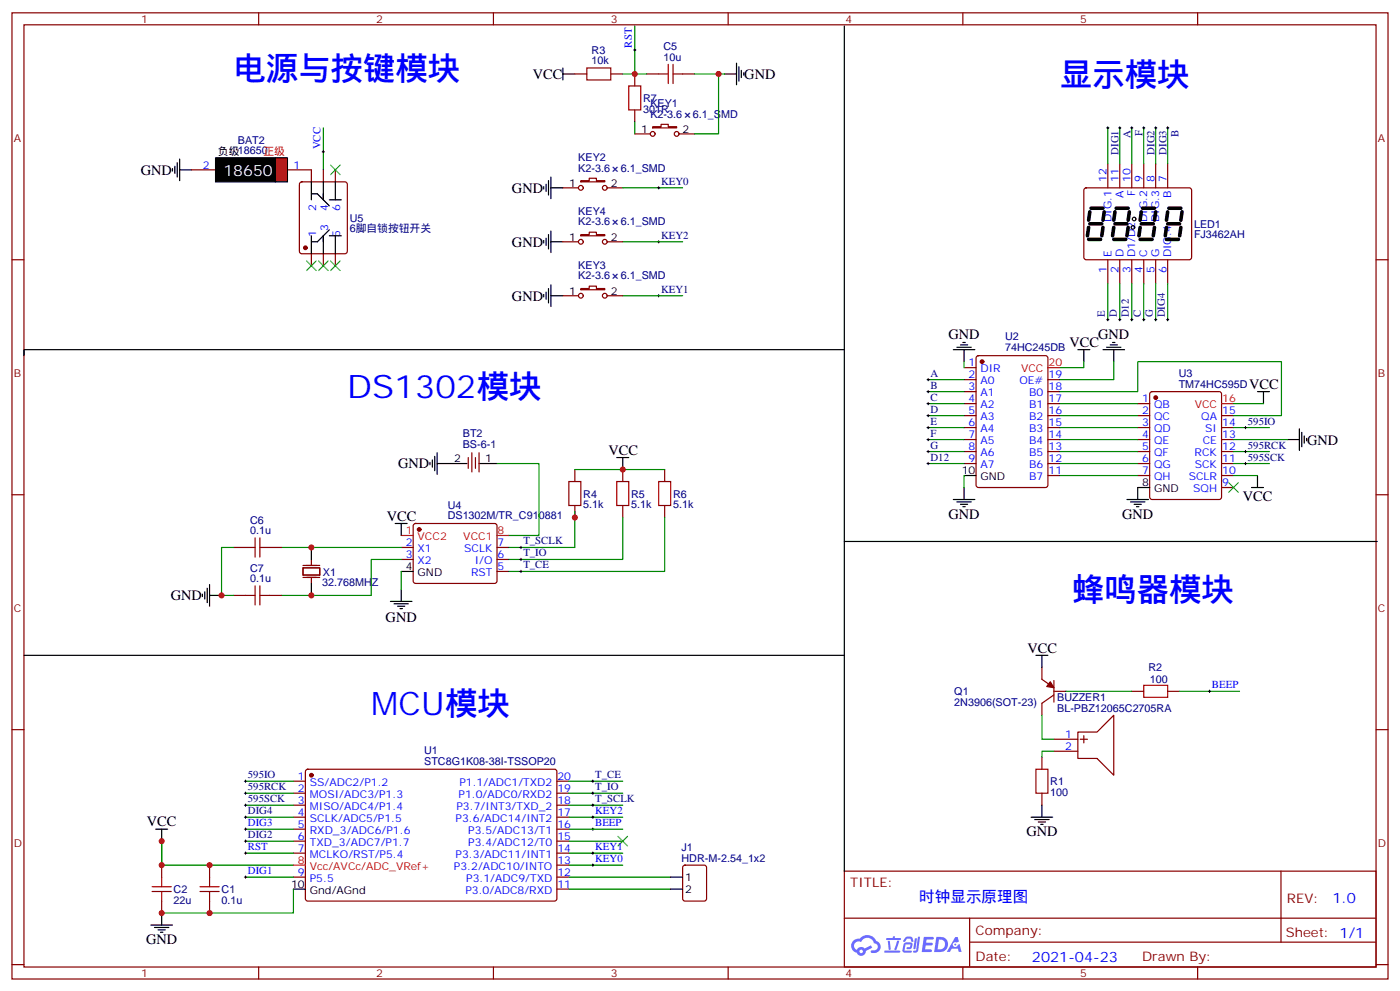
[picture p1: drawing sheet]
<svg xmlns="http://www.w3.org/2000/svg" width="412mm" height="292mm" viewBox="0 0 412 292" stroke-linecap="round" stroke-linejoin="round" font-family="sans-serif">
<g fill="none" stroke="#870000" stroke-width=".35">
<path d="M3.5 3.8h405.4v284.3h-405.4zM7.1 7.3h398.2v277.3h-398.2zM76.2 3.8v3.5M145.3 3.8v3.5M214.5 3.8v3.5M283.6 3.8v3.5M352.8 3.8v3.5M3.5 76.4h3.6M405.3 76.4h3.6M3.5 145.6h3.6M405.3 145.6h3.6M3.5 214.7h3.6"/>
<path d="M405.3 214.7h3.6M248.7 256.4h156.6v28.2h-156.6zM377.3 256.4v20.9M248.7 270.2h156.5M285.6 277.3h119.6M285.6 270.2v14.1M3.5 283.9h3.6M76.2 284.6v3.5M145.3 284.6v3.5M214.5 284.6v3.5M283.6 284.6v3.5M352.8 284.6v3.5"/>
<path d="M405.3 283.9h3.6"/>
</g>
<g fill="#5487ff">
<path d="M272.1 275.7h2.6l.3 .2-.1 .5-2 .1-.1 .9h1.6l.4 .4-.4 .4h-1.7l-.2 1.2 1.8 .1 .3 .3-.2 .3-2.9 .1z"/>
<path d="M281.4 275.8h.7l.4 1.3-.7 .3a.74 .74 0 0 0-1.1 .3 .74 .74 0 0 0 .5 1 .74 .74 0 0 0 .9-.6l.5-.3 .7 2.3h-.9l-.2-.9h-1.9l-.5 .9h-.9z"/>
<path d="M269.5 276.1h.6l-.4 3a.31 .31 0 0 1-.3 .2 .31 .31 0 0 1-.3-.3z"/>
<path d="M270.4 275.7h.6l-.5 3.9a.89 .89 0 0 1-.7 .7 .89 .89 0 0 1-.9-.3l1-.4z"/>
<path d="M266.8 275.8l.6-.2 1.2 .1 .5 1.3-.6 .2-.4-1-1 .2a.95 .95 0 0 1-1 .8l-.1-.2z"/>
<path d="M266.4 277.5l1.8-.2a1.04 1.04 0 0 1 .6 1.1 1.04 1.04 0 0 1-.8 .9h-.7a.29 .29 0 0 1-.3-.3 .29 .29 0 0 1 .3-.3h.7l.2-.8-1.4 .1-.4 1.7 1.9 .1a.29 .29 0 0 1 .3 .3 .29 .29 0 0 1-.3 .3l-2-.1-.4-.3 .2-2z"/>
<path d="M260.5 279.8h4.4a.3 .3 0 0 1 .3 .3 .3 .3 0 0 1-.3 .3h-4.3z"/>
<path d="M264.3 276.8h.6l-.5 1.7a1.02 1.02 0 0 1-.7 1.1l-.2-.2z"/>
<path d="M261.5 276.9h.6l.3 2.4-.3 .3-.3-.2z"/>
<path d="M261.1 276.1h1.9l.2-.6h.5l-.1 .6h1.5a.29 .29 0 0 1 .3 .3 .29 .29 0 0 1-.3 .2h-3.9z"/>
<path d="M275.8 275.7l-.6 4.5h1.4a2.27 2.27 0 0 0 2.7-2.3 2.27 2.27 0 0 0-2.7-2.2zM276.6 276.5a1.5 1.5 0 0 1 1.8 1.5 1.5 1.5 0 0 1-1.9 1.4h-.3z"/>
<path d="M251.4 276.9a2.09 2.09 0 0 0 1 3.5 1.37 1.37 0 0 0 1.5 .9 1.37 1.37 0 0 0 1.1-1.4l2-1-.5-.7-1.8 .9a1.4 1.4 0 0 0-2.3 .4 1.32 1.32 0 0 1-.6-1.8 1.32 1.32 0 0 1 1.9-.5 2.02 2.02 0 0 1 2-1.2 2.02 2.02 0 0 1 1.8 1.6 1.09 1.09 0 0 1 1.1 1.4 1.09 1.09 0 0 1-1.6 .7 .41 .41 0 0 0-.5 .3 .41 .41 0 0 0 .4 .5 1.89 1.89 0 0 0 2.4-1.2 1.89 1.89 0 0 0-1.2-2.4 2.98 2.98 0 0 0-5-.7l-1 .2zM253.2 280a.52 .52 0 0 1 1 0 .52 .52 0 0 1-1 0z"/>
<circle cx="281.4" cy="278" r=".28"/>
</g>
<g fill="none" stroke="#870000" stroke-width=".35">
<path d="M169.3 21.8h3.6M179.9 21.8h3.5M187 21.8v3.5M187 32.3v3.6M187 39.4h4.6M190.5 21.8h3.5M192.3 37.3h2.4v-.7h2.1v.7h2.5v.3h-7zM200 39.4h4.6M201.1 21.8h3.5M56.4 50h7.1M84.7 50h7v3.5M88.4 53.7l.5-.2h12.7l.7 .4v20.1l-.5 .6-12.9 .1-.7-.5v-20z"/>
<path d="M95.2 50v3.5M98.8 50v3.5M165.8 55.3h4.6M171.1 53.2h2.5v-.7h2.1v.7h2.5v.3h-7.1zM178.9 55.3h4.5M319.5 55.5l.5-.2h30.6l.4 .7-.1 20-.6 .4h-30.6l-.4-.7v-19.7zM326.3 48.2v7.1M329.8 48.2v7.1M333.4 48.2v7.1M336.9 48.2v7.1M340.4 48.2v7.1M344 48.2v7.1"/>
<path d="M91.7 74.7v3.5M95.2 74.7v3.5M98.8 74.7v3.5M165.8 71.2h4.6M171.1 69h2.5v-.7h2.1v.7h2.5v.4h-7.1zM178.9 71.2h4.5M326.3 76.4v7.1M329.8 76.4v7.1M333.4 76.4v7.1M336.9 76.4v7.1M340.4 76.4v7.1M344 76.4v7.1"/>
<path d="M165.8 87h4.6M171.1 84.9h2.5v-.7h2.1v.7h2.5v.4h-7.1zM178.9 87h4.5M284 108.2h3.5M284 111.7h3.5M284 115.3h3.5M284 118.8h3.5M287.7 104.9l.5-.2h19.8l.6 .4 .1 37.7-.5 .6-20 .1-.6-.5-.1-37.6zM308.7 111.7h3.5M308.7 115.3h3.5M308.7 118.8h3.5M335.1 118.8h3.6"/>
<path d="M338.9 115.5l.5-.2h19.7l.7 .4v30.6l-.4 .6-20 .1-.7-.5v-30.5zM137.9 134.7v3.1M139 133.2v5.7M140.1 134.7v3.1M141.1 133.2v5.7M169.3 138.2v3.5M183.4 138.2v3.5M195.8 138.2v3.5M284 122.3h3.5M284 125.8h3.5M284 129.4h3.5M284 132.9h3.5"/>
<path d="M284 136.4h3.5M308.7 122.3h3.5M308.7 125.8h3.5M308.7 129.4h3.5M308.7 132.9h3.5M308.7 136.4h3.5M308.7 139.9h3.5M335.1 122.3h3.6M335.1 125.8h3.6M335.1 129.4h3.6M335.1 132.9h3.6M335.1 136.4h3.6"/>
<path d="M335.1 139.9h3.6M359.8 122.3h3.6M359.8 125.8h3.6M359.8 129.4h3.6M359.8 132.9h3.6M359.8 136.4h3.6M359.8 139.9h3.6M121.9 154.3l.5-.2h23.3l.5 .2 .2 .5-.1 16.5-.6 .4-23.6-.1-.4-.6v-16.2zM169.3 148.8v3.5M183.4 148.8v3.5M195.8 148.8v3.5M359.8 143.5h3.6"/>
<path d="M68.8 161.1h3.5M68.8 175.2h3.5M79.4 161.1h3.5M79.4 175.2h3.5M89.3 167.1h4.9v2.1h-4.9zM89.3 166.4h4.9M89.3 169.9h4.9M91.7 164.6v1.8M91.7 169.9v1.8M118.2 161.1h3.5M118.2 164.6h3.5M146.4 161.1h3.5"/>
<path d="M146.4 164.6h3.5M146.4 168.2h3.5M306.9 196.4v3.5l3.5 2.5M310.4 217.6h7.1M310.4 204.5l-3.5 2.5v3.5M310.4 203.4h3.6M310.4 200.3v6.3M317.5 215.4h5.6l5-4.9v17.6l-5-4.9h-5.6zM318.2 217.6h2.1M319.3 216.5v2.1M333.4 203.4h3.5M344 203.4h3.5"/>
<path d="M86.4 229.9h3.6M86.4 233.4h3.6M86.4 237h3.6M90.2 226.6l.5-.2h72.9l.4 .7v37.7l-.7 .4-72.9-.1-.4-.6v-37.4zM164 229.9h3.6M164 233.4h3.6M164 237h3.6M306.9 222.8v3.6M306.9 233.4v3.6M310.4 221.1h7.1M86.4 240.5h3.6M86.4 244h3.6"/>
<path d="M86.4 247.5h3.6M86.4 251.1h3.6M86.4 258.1h3.6M164 240.5h3.6M164 244h3.6M164 247.5h3.6M164 251.1h3.6M164 258.1h3.6M164 254.6h3.6M201.3 254.8l.5-.2h5.6l.7 .4v9.5l-.4 .6-5.9 .1-.7-.5v-9.4zM164 261.7h3.6"/>
<circle cx="192.3" cy="39.4" r=".71"/>
<circle cx="199.3" cy="39.4" r=".71"/>
<circle cx="171.1" cy="55.3" r=".71"/>
<circle cx="178.2" cy="55.3" r=".71"/>
<circle cx="171.1" cy="71.2" r=".71"/>
<circle cx="178.2" cy="71.2" r=".71"/>
<circle cx="171.1" cy="87" r=".71"/>
<circle cx="178.2" cy="87" r=".71"/>
</g>
<g fill="#870000" stroke="#870000" stroke-width=".35">
<path d="M309.4 200.6l1 1.8-2.1-.4z"/>
<circle cx="91.7" cy="228.1" r=".53"/>
<circle cx="289.3" cy="106.4" r=".53"/>
<circle cx="340.4" cy="117" r=".53"/>
<circle cx="123.5" cy="155.8" r=".53"/>
<circle cx="90" cy="72.9" r=".53"/>
</g>
<path d="M308.7 108.2h3.5M359.8 118.8h3.6M118.2 157.6h3.5M146.4 157.6h3.5M86.4 254.6h3.6" fill="none" stroke="#f00" stroke-width=".35"/>
<g fill="none" stroke="#000" stroke-width=".35">
<path d="M217 18.6v6.3M217.7 19.6v4.3M248.7 7.7v151.6M165.8 21.8h3.5M165.8 20v3.5M213.4 21.8h3.6M218.4 20.7v2.1M219.1 21.4v.7M50.8 49.6v.7M51.5 48.9v2.1M52.2 47.9v4.2M52.9 50h3.5"/>
<path d="M52.9 46.8v6.4M91.7 53.5v5.3M91.7 57h1.8l3.5 3.6M95.2 53.5v5.3v-1.8M97 58.8h3.5M98.8 53.5v5.3M160.2 54.9v.7M160.9 54.2v2.1M161.6 53.2v4.2M162.3 55.3h3.5M162.3 52.1v6.4M91.7 69.4v5.3"/>
<path d="M95.2 71.2v-1.8v5.3M97 67.6l-3.5 3.6h-1.8M97 69.4h3.5M98.8 69.4v5.3M160.2 70.8v.7M160.9 70.1v2.1M161.6 69v4.3M162.3 68v6.3M162.3 71.2h3.5M160.2 86.7v.7M160.9 86v2.1M161.6 84.9v4.2"/>
<path d="M162.3 83.9v6.3M162.3 87h3.5M248.7 102.9h-241.6v1.8M280.8 102.9h6.4M281.9 102.2h4.2M282.9 101.5h2.1M283.6 100.8h.7M284 102.9v3.5M317.5 102.9h3.5M319.3 102.9v3.5M324.9 102.9h6.4M326 102.2h4.2"/>
<path d="M327 101.5h2.1M327.7 100.8h.7M328.1 102.9v3.5M370.4 115.3h3.5M372.2 115.3v3.5M126.6 136.1v.7M127.4 135.4v2.1M128.1 134.3v4.2M128.8 136.4h8.8M128.8 133.2v6.4M141.1 136.4h5.3M181.7 134.7h3.5"/>
<path d="M183.4 134.7v3.5M284 139.9h3.5M370.4 139.9v3.6M379.2 129.4h3.6M382.8 126.2v6.3M383.5 127.2v4.3M384.2 128.3v2.1M384.9 129v.7M116.4 154.1h3.5M118.2 154.1v3.5M280.8 147h6.4M281.9 147.7h4.2"/>
<path d="M282.9 148.4h2.1M283.6 149.1h.7M284 143.5v3.5M332 147h6.3M333 147.7h4.3M334.1 148.4h2.1M334.8 149.1h.7M338.7 143.5h-3.6v3.5M368.7 143.5h3.5M405.7 159.3h-157v97.1M59.6 174.9v.7M60.3 174.2v2.1"/>
<path d="M61 173.1v4.2M61.7 175.2h3.6M61.7 172v6.4M91.7 161.1v3.5M91.7 171.7v3.5M115 177h6.4M116.1 177.7h4.2M117.1 178.4h2.1M117.8 179.1h.7M118.2 168.2h3.5M118.2 173.5v3.5M7.1 192.9h241.6"/>
<path d="M305.2 192.9h3.5M306.9 192.9v3.5M306.9 237v3.5M45.9 244h3.5M47.6 244v3.5M197.6 258.1h3.5M303.7 240.5h6.4M304.8 241.2h4.2M305.9 241.9h2.1M306.6 242.6h.7M86.4 261.7h3.6M197.6 261.7h3.5"/>
<circle cx="333.7" cy="66.9" r=".53"/>
<circle cx="334.1" cy="64.5" r=".53"/>
</g>
<g fill="none" stroke="#a10000" stroke-width=".35">
<path d="M196.8 18.9v5.7M198.3 18.9v5.7M172.9 20h7v3.5h-7zM185.2 25.3h3.5v7h-3.5zM194 21.8h2.8M198.3 21.8h2.8M75.1 158.3v5.6M76.6 158.3v5.6M167.6 141.7h3.5v7.1h-3.5zM181.7 141.7h3.5v7.1h-3.5zM194 141.7h3.6v7.1h-3.6zM72.3 161.1h2.8"/>
<path d="M72.3 175.2h2.8M75.1 172.4v5.6M76.6 161.1h2.8M76.6 172.4v5.6M76.6 175.2h2.8M336.9 201.7h7.1v3.5h-7.1zM305.2 226.4h3.5v7h-3.5z"/>
</g>
<g fill="none" stroke="#008700" stroke-width=".35">
<path d="M187 7.7v14.1M95.2 37.6v12.4M183.4 21.8h7.1M187 35.9v3.5M204.6 21.8h8.8M211.7 21.8v17.6h-7.1M326.3 37.6v10.6M329.8 37.6v10.6M333.4 37.6v10.6M336.9 37.6v10.6M340.4 37.6v10.6M344 37.6v10.6"/>
<path d="M183.4 55.3h17.7M183.4 71.2h17.7M183.4 87h17.7M326.3 83.5v10.6M329.8 83.5v10.6M333.4 83.5v10.6M336.9 83.5v10.6M340.4 83.5v10.6M344 83.5v10.6M273.4 118.8h10.6M273.4 111.7h10.6M273.4 115.3h10.6"/>
<path d="M284 106.4v1.8M312.2 115.3h22.9v-8.9h42.4v15.9h-14.1M312.2 118.8h22.9M319.3 106.4v1.8h-7.1M328.1 106.4v5.3h-15.9M363.4 118.8h8.8M146.4 136.4h12.3v21.2h-8.8M169.3 138.2h26.5M273.4 122.3h10.6M273.4 125.8h10.6M273.4 129.4h10.6M273.4 132.9h10.6"/>
<path d="M273.4 136.4h10.6M284 139.9v3.6M312.2 122.3h22.9M312.2 125.8h22.9M312.2 129.4h22.9M312.2 132.9h22.9M312.2 136.4h22.9M312.2 139.9h22.9M363.4 125.8h10.5M363.4 129.4h15.8M363.4 132.9h10.5M363.4 136.4h10.5"/>
<path d="M363.4 139.9h7M169.3 150.5v10.6h-19.4M183.4 152.3v12.3h-33.5M195.8 152.3v15.9h-45.9M68.8 161.1h-3.5v14.1h3.5M82.9 161.1h35.3M118.2 164.6h-8.8v10.6h-26.5M118.2 168.2v5.3M306.9 210.5v7.1h3.5M314 203.4h19.4M347.5 203.4h17.6M72.3 229.9h14.1"/>
<path d="M72.3 233.4h14.1M72.3 237h14.1M167.6 229.9h15.8M167.6 233.4h15.8M167.6 237h15.8M310.4 221.1h-3.5v1.7M47.6 247.5v7.1h38.8M72.3 251.1h14.1M72.3 240.5h14.1M72.3 244h14.1M72.3 247.5h14.1M72.3 258.1h14.1"/>
<path d="M167.6 254.6h15.8M167.6 251.1h15.8M167.6 240.5h15.8M167.6 244h15.8M167.6 247.5h15.8M167.6 258.1h30M167.6 261.7h30"/>
</g>
<g fill="none" stroke="#000" stroke-width=".29">
<path d="M186.6 14.7h.7M187 14.4v.7M326 37.6h.7M326.3 37.3v.7M329.5 37.6h.7M329.8 37.3v.7M333 37.6h.7M333.4 37.3v.7M336.5 37.6h.8M336.9 37.3v.7M340.1 37.6h.7M340.4 37.3v.7"/>
<path d="M343.6 37.6h.7M344 37.3v.7M94.9 44.7h.7M95.2 44.3v.7M193.7 55.3h.7M194 54.9v.7M193.7 71.2h.7M194 70.8v.7M193.7 87h.7M194 86.7v.7M326 94.1h.7M326.3 93.7v.7"/>
<path d="M329.5 94.1h.7M329.8 93.7v.7M333 94.1h.7M333.4 93.7v.7M336.5 94.1h.8M336.9 93.7v.7M340.1 94.1h.7M340.4 93.7v.7M343.6 94.1h.7M344 93.7v.7M273 111.7h.8M273 115.3h.8"/>
<path d="M273 118.8h.8M273.4 111.4v.7M273.4 114.9v.7M273.4 118.4v.7M273 122.3h.8M273 125.8h.8M273 129.4h.8M273 132.9h.8M273 136.4h.8M273.4 122v.7M273.4 125.5v.7M273.4 129v.7"/>
<path d="M273.4 132.5v.7M273.4 136.1v.7M366.5 125.8h.7M366.5 132.9h.7M366.5 136.4h.7M366.9 125.5v.7M366.9 132.5v.7M366.9 136.1v.7M153.1 161.1h.7M153.1 164.6h.7M153.1 168.2h.7M153.5 160.8v.7"/>
<path d="M153.5 164.3v.7M153.5 167.8v.7M356 203.4h.7M356.3 203.1v.7M72 233.4h.7M72.3 233.1v.7M174.3 233.4h.7M174.6 233.1v.7M72 251.1h.7M72.3 250.7v.7M174.3 254.6h.7M174.3 251.1h.7"/>
<path d="M174.3 244h.7M174.3 240.5h.7M174.6 240.1v.7M174.6 243.7v.7M174.6 250.7v.7M174.6 254.2v.8"/>
</g>
<g fill="none" stroke="#000" stroke-width="1.1">
<path d="M320.7 70.4h3.5M320.7 66.9l-.4 2.5M321 65.9h3.6M321 62.3l-.3 2.5M321.4 61.3h3.5M324.9 66.9l-.3 2.5M325.3 62.3l-.4 2.5M328.1 70.4h3.5M328.1 66.9l-.4 2.5M328.4 65.9h3.6M328.4 62.3l-.3 2.5M328.8 61.3h3.5"/>
<path d="M332.3 66.9l-.3 2.5M332.7 62.3l-.4 2.5M335.8 70.4h3.6M335.8 66.9l-.3 2.5M336.2 65.9h3.5M336.2 62.3l-.4 2.5M336.5 61.3h3.6M340.1 66.9l-.4 2.5M340.4 62.3l-.3 2.5M343.6 70.4h3.5M343.6 66.9l-.3 2.5M344 65.9h3.5"/>
<path d="M344 62.3l-.4 2.5M344.3 61.3h3.5M347.8 66.9l-.3 2.5M348.2 62.3l-.4 2.5"/>
</g>
<path d="M97.4 48.6l2.8 2.8M100.2 48.6l-2.8 2.8M90.3 76.8l2.8 2.8M93.1 76.8l-2.8 2.8M93.8 76.8l2.9 2.8M96.7 76.8l-2.9 2.8M97.4 76.8l2.8 2.8M100.2 76.8l-2.8 2.8M361.9 142.1l2.9 2.8M364.8 142.1l-2.9 2.8M182 246.1l2.9 2.9M184.9 246.1l-2.9 2.9" fill="none" stroke="#3c3" stroke-width=".35"/>
<path d="M81.1 46.5h3.6v7h-3.6z" fill="#f00" stroke="#000" stroke-width=".35"/>
<path d="M63.5 46.5h17.6v7h-17.6z" fill="#000" stroke="#000" stroke-width=".35"/>
<path d="M47.6 258.1v2.8M61.7 258.1v2.8M44.8 260.9h5.6M44.8 262.4h5.6M47.6 262.4v2.8M58.9 260.9h5.7M58.9 262.4h5.7M61.7 262.4v2.8" fill="none" stroke="#a10000" stroke-width=".35"/>
<path d="M47.6 254.6v3.5M61.7 254.6v3.5M47.6 265.2v3.5M61.7 265.2v3.5" fill="none" stroke="#870000" stroke-width=".35"/>
<path d="M47.6 247.5v7.1M86.4 261.7v7h-38.8" fill="none" stroke="#008700" stroke-width=".35"/>
<path d="M44.4 272.2h6.4M45.5 272.9h4.2M46.6 273.6h2.1M47.3 274.4h.7M47.6 268.7v3.5" fill="none" stroke="#000" stroke-width=".35"/>
<g fill="none" stroke="#000" stroke-width=".29">
<path d="M72 229.9h.7M72 237h.7M72.3 229.6v.7M72.3 236.6v.7M174.3 229.9h.7M174.3 237h.7M174.6 229.6v.7M174.6 236.6v.7M72 240.5h.7M72 258.1h.7M72 247.5h.7M72 244h.7"/>
<path d="M72.3 240.1v.7M72.3 243.7v.7M72.3 247.2v.7M72.3 257.8v.7"/>
</g>
<g fill="#c00">
<circle cx="169.3" cy="152.3" r=".88"/>
<circle cx="183.4" cy="138.2" r=".88"/>
<circle cx="91.7" cy="161.1" r=".88"/>
<circle cx="91.7" cy="175.2" r=".88"/>
<circle cx="65.3" cy="175.2" r=".88"/>
<circle cx="187" cy="21.8" r=".88"/>
<circle cx="211.7" cy="21.8" r=".88"/>
<circle cx="61.7" cy="254.6" r=".88"/>
<circle cx="47.6" cy="254.6" r=".88"/>
<circle cx="47.6" cy="247.5" r=".88"/>
<circle cx="61.7" cy="268.7" r=".88"/>
<circle cx="47.6" cy="268.7" r=".88"/>
</g>
<g font-size="9.5" fill="#00f">
<text x="68.8" y="23.5">电源与按键模块</text>
<text x="312.2" y="25.3">显示模块</text>
<text x="102.3" y="117">DS1302模块</text>
<text x="315.7" y="177">蜂鸣器模块</text>
<text x="109.4" y="210.5">MCU模块</text>
</g>
<text font-size="4.6" fill="#fff" x="65.8" y="51.9">18650</text>
<text font-size="4.6" fill="#00f" x="270.8" y="265.4">时钟显示原理图</text>
<g font-size="4.2">
<text x="156.9" y="23.2">VCC</text>
<text x="219.3" y="23.2">GND</text>
<text x="41.5" y="51.4">GND</text>
<text x="150.8" y="56.7">GND</text>
<text x="150.8" y="72.6">GND</text>
<text x="150.8" y="88.4">GND</text>
<text x="279.4" y="99.8">GND</text>
<text x="323.5" y="99.8">GND</text>
<text x="315" y="102.2">VCC</text>
<text x="367.9" y="114.5">VCC</text>
<text x="385.1" y="130.8">GND</text>
<text x="117.3" y="137.8">GND</text>
<text x="179.2" y="133.9">VCC</text>
<text x="366.1" y="147.5">VCC</text>
<text x="113.9" y="153.4">VCC</text>
<text x="279.4" y="152.6">GND</text>
<text x="330.6" y="152.6">GND</text>
<text x="50.3" y="176.6">GND</text>
<text x="113.6" y="183.1">GND</text>
<text x="302.7" y="192.2">VCC</text>
<text x="43.3" y="243">VCC</text>
<text x="302.3" y="246.1">GND</text>
<text x="43" y="277.9">GND</text>
</g>
<g font-size="4.2" fill="#00f">
<text x="392.5" y="265.6">1.0</text>
<text x="304" y="283">2021-04-23</text>
</g>
<g font-size="3.9" fill="#800">
<text x="250.5" y="260.9">TITLE:</text>
<text x="379.1" y="265.6">REV:</text>
<text x="287.4" y="275.1">Company:</text>
<text x="378.7" y="275.8">Sheet: 1/1</text>
<text x="287.4" y="282.8">Date:</text>
<text x="336.4" y="282.9">Drawn By:</text>
</g>
<g font-size="3.2" fill="#800">
<text x="41.6" y="6.8">1</text>
<text x="110.8" y="6.8">2</text>
<text x="179.9" y="6.8">3</text>
<text x="249.1" y="6.8">4</text>
<text x="318.2" y="6.8">5</text>
<text x="4.1" y="41.9">A</text>
<text x="405.9" y="41.9">A</text>
<text x="4.1" y="111">B</text>
<text x="405.9" y="111">B</text>
<text x="4.1" y="180.2">C</text>
<text x="405.9" y="180.2">C</text>
<text x="4.1" y="249.3">D</text>
<text x="405.9" y="249.3">D</text>
<text x="41.6" y="287.6">1</text>
<text x="110.8" y="287.6">2</text>
<text x="179.9" y="287.6">3</text>
<text x="249.1" y="287.6">4</text>
<text x="318.2" y="287.6">5</text>
</g>
<g font-size="3.2" fill="#000080">
<text x="174.3" y="15.8">R3</text>
<text x="195.4" y="17.9">10u</text>
<text x="195.4" y="14.7">C5</text>
<text x="174.3" y="18.9">10k</text>
<text x="189.4" y="30">R7</text>
<text x="189.4" y="33.1">301R</text>
<text x="191.6" y="34.7">K2-3.6</text>
<text x="191.6" y="31.6">KEY1</text>
<text x="204.1" y="34.7">6.1_SMD</text>
<text x="333" y="40.6" transform="rotate(-90 333 40.6)">A</text>
<text x="336.5" y="40.1" transform="rotate(-90 336.5 40.1)">F</text>
<text x="347.1" y="40.4" transform="rotate(-90 347.1 40.4)">B</text>
<text x="70.1" y="42.3">BAT2</text>
<text x="170.3" y="47.5">KEY2</text>
<text x="329.5" y="45.6" transform="rotate(-90 329.5 45.6)">DIG1</text>
<text x="340" y="45.6" transform="rotate(-90 340 45.6)">DIG2</text>
<text x="343.6" y="45.6" transform="rotate(-90 343.6 45.6)">DIG3</text>
<text x="170.3" y="50.5">K2-3.6</text>
<text x="182.9" y="50.5">6.1_SMD</text>
<text x="194.7" y="54.4">KEY0</text>
<text x="103" y="65.3">U5</text>
<text x="170.3" y="63.3">KEY4</text>
<text x="103" y="68.4">6脚自锁按钮开关</text>
<text x="170.3" y="66.4">K2-3.6</text>
<text x="182.9" y="66.4">6.1_SMD</text>
<text x="194.7" y="70.3">KEY2</text>
<text x="351.7" y="70.2">FJ3462AH</text>
<text x="351.7" y="67">LED1</text>
<text x="170.3" y="82.2">K2-3.6</text>
<text x="170.3" y="79.2">KEY3</text>
<text x="182.9" y="82.2">6.1_SMD</text>
<text x="194.7" y="86.1">KEY1</text>
<text x="325.4" y="93.4" transform="rotate(-90 325.4 93.4)">E</text>
<text x="329" y="93.4" transform="rotate(-90 329 93.4)">D</text>
<text x="332.5" y="93.4" transform="rotate(-90 332.5 93.4)">D12</text>
<text x="336" y="93.4" transform="rotate(-90 336 93.4)">C</text>
<text x="339.5" y="93.4" transform="rotate(-90 339.5 93.4)">G</text>
<text x="343.1" y="93.4" transform="rotate(-90 343.1 93.4)">DIG4</text>
<text x="296.1" y="100.2">U2</text>
<text x="296" y="103.4">74HC245DB</text>
<text x="274.1" y="110.8">A</text>
<text x="347.2" y="111">U3</text>
<text x="274.1" y="114.4">B</text>
<text x="274.1" y="117.9">C</text>
<text x="347.2" y="114.1">TM74HC595D</text>
<text x="274.1" y="121.4">D</text>
<text x="274.1" y="125">E</text>
<text x="367.6" y="125">595IO</text>
<text x="136.3" y="131.8">BS-6-1</text>
<text x="136.3" y="128.6">BT2</text>
<text x="274.1" y="128.5">F</text>
<text x="274.1" y="132">G</text>
<text x="274.1" y="135.5">D12</text>
<text x="367.6" y="132">595RCK</text>
<text x="367.6" y="135.5">595SCK</text>
<text x="131.9" y="149.8">U4</text>
<text x="171.8" y="149.5">5.1k</text>
<text x="171.8" y="146.5">R4</text>
<text x="185.9" y="149.5">5.1k</text>
<text x="185.9" y="146.5">R5</text>
<text x="198.3" y="149.5">5.1k</text>
<text x="198.3" y="146.5">R6</text>
<text x="73.7" y="154.2">C6</text>
<text x="131.9" y="152.8">DS1302M/TR_C910881</text>
<text x="73.7" y="157.2">0.1u</text>
<text x="154.2" y="160.2">T_SCLK</text>
<text x="154.2" y="163.8">T_IO</text>
<text x="154.2" y="167.3">T_CE</text>
<text x="73.7" y="171.3">0.1u</text>
<text x="73.7" y="168.3">C7</text>
<text x="94.9" y="172.5">32.768MHZ</text>
<text x="95.1" y="169.4">X1</text>
<text x="338.3" y="197.5">R2</text>
<text x="338.7" y="201">100</text>
<text x="281.1" y="207.8">2N3906(SOT-23)</text>
<text x="281.1" y="204.6">Q1</text>
<text x="311.4" y="209.4">BL-PBZ12065C2705RA</text>
<text x="311.4" y="206.3">BUZZER1</text>
<text x="125" y="221.9">U1</text>
<text x="125" y="225.1">STC8G1K08-38I-TSSOP20</text>
<text x="73" y="232.6">595RCK</text>
<text x="73" y="229">595IO</text>
<text x="175.3" y="232.6">T_IO</text>
<text x="175.3" y="229">T_CE</text>
<text x="309.4" y="231">R1</text>
<text x="73" y="239.6">DIG4</text>
<text x="73" y="236.1">595SCK</text>
<text x="175.3" y="236.1">T_SCLK</text>
<text x="309.4" y="234.2">100</text>
<text x="73" y="246.7">DIG2</text>
<text x="200.8" y="250.5">J1</text>
<text x="200.8" y="253.5">HDR-M-2.54_1x2</text>
<text x="51.2" y="262.8">C2</text>
<text x="65.3" y="262.8">C1</text>
<text x="51.2" y="266">22u</text>
<text x="65.3" y="266">0.1u</text>
</g>
<g font-size="3.2" fill="#00f">
<text x="186.1" y="14" transform="rotate(-90 186.1 14)">RST</text>
<text x="94.4" y="44" transform="rotate(-90 94.4 44)">VCC</text>
<text x="59.7" y="49.6">2</text>
<text x="86.4" y="49.6">1</text>
<text x="326" y="53.5" transform="rotate(-90 326 53.5)">12</text>
<text x="329.5" y="53.5" transform="rotate(-90 329.5 53.5)">11</text>
<text x="333" y="53.5" transform="rotate(-90 333 53.5)">10</text>
<text x="336.5" y="53.5" transform="rotate(-90 336.5 53.5)">9</text>
<text x="340.1" y="53.5" transform="rotate(-90 340.1 53.5)">8</text>
<text x="343.6" y="53.5" transform="rotate(-90 343.6 53.5)">7</text>
<text x="330.9" y="58.2" transform="rotate(-90 330.9 58.2)">A</text>
<text x="334.4" y="57.8" transform="rotate(-90 334.4 57.8)">F</text>
<text x="345" y="58.2" transform="rotate(-90 345 58.2)">B</text>
<text x="93.1" y="62.1" transform="rotate(-90 93.1 62.1)">2</text>
<text x="96.7" y="62.1" transform="rotate(-90 96.7 62.1)">4</text>
<text x="100.2" y="62.1" transform="rotate(-90 100.2 62.1)">6</text>
<text x="327.4" y="65.4" transform="rotate(-90 327.4 65.4)">DIG.1</text>
<text x="338" y="65.4" transform="rotate(-90 338 65.4)">DIG.2</text>
<text x="341.5" y="65.4" transform="rotate(-90 341.5 65.4)">DIG.3</text>
<text x="93.1" y="69.8" transform="rotate(-90 93.1 69.8)">1</text>
<text x="96.7" y="68.1" transform="rotate(-90 96.7 68.1)">3</text>
<text x="100.2" y="69.8" transform="rotate(-90 100.2 69.8)">5</text>
<text x="327.4" y="75.7" transform="rotate(-90 327.4 75.7)">E</text>
<text x="330.9" y="75.7" transform="rotate(-90 330.9 75.7)">D</text>
<text x="334.4" y="75.7" transform="rotate(-90 334.4 75.7)">D1/D2</text>
<text x="338" y="75.7" transform="rotate(-90 338 75.7)">C</text>
<text x="341.5" y="75.7" transform="rotate(-90 341.5 75.7)">G</text>
<text x="345" y="75.7" transform="rotate(-90 345 75.7)">DIG.4</text>
<text x="326" y="80.2" transform="rotate(-90 326 80.2)">1</text>
<text x="329.5" y="80.2" transform="rotate(-90 329.5 80.2)">2</text>
<text x="333" y="80.2" transform="rotate(-90 333 80.2)">3</text>
<text x="336.5" y="80.2" transform="rotate(-90 336.5 80.2)">4</text>
<text x="340.1" y="80.2" transform="rotate(-90 340.1 80.2)">5</text>
<text x="343.6" y="80.2" transform="rotate(-90 343.6 80.2)">6</text>
<text x="285.3" y="107.8">1</text>
<text x="285.3" y="111.4">2</text>
<text x="288.8" y="109.6">DIR</text>
<text x="288.8" y="113.1">A0</text>
<text x="300.3" y="113.1">OE#</text>
<text x="308.9" y="111.4">19</text>
<text x="285.3" y="114.9">3</text>
<text x="285.3" y="118.4">4</text>
<text x="288.8" y="116.7">A1</text>
<text x="303.2" y="116.7">B0</text>
<text x="308.9" y="118.4">17</text>
<text x="308.9" y="114.9">18</text>
<text x="336.5" y="118.4">1</text>
<text x="285.3" y="122">5</text>
<text x="285.3" y="125.5">6</text>
<text x="288.8" y="120.2">A2</text>
<text x="288.8" y="123.7">A3</text>
<text x="303.2" y="123.7">B2</text>
<text x="303.2" y="120.2">B1</text>
<text x="308.9" y="125.5">15</text>
<text x="308.9" y="122">16</text>
<text x="336.5" y="122">2</text>
<text x="336.5" y="125.5">3</text>
<text x="340" y="120.2">QB</text>
<text x="340" y="123.7">QC</text>
<text x="353.9" y="123.7">QA</text>
<text x="360" y="125.5">14</text>
<text x="360" y="122">15</text>
<text x="285.3" y="129">7</text>
<text x="288.8" y="127.2">A4</text>
<text x="288.8" y="130.8">A5</text>
<text x="303.2" y="130.8">B4</text>
<text x="303.2" y="127.2">B3</text>
<text x="308.9" y="129">14</text>
<text x="336.5" y="129">4</text>
<text x="340" y="127.2">QD</text>
<text x="340" y="130.8">QE</text>
<text x="354.3" y="130.8">CE</text>
<text x="355" y="127.2">SI</text>
<text x="360" y="129">13</text>
<text x="285.3" y="132.5">8</text>
<text x="285.3" y="136.1">9</text>
<text x="288.8" y="134.3">A6</text>
<text x="288.8" y="137.8">A7</text>
<text x="303.2" y="137.8">B6</text>
<text x="303.2" y="134.3">B5</text>
<text x="308.9" y="136.1">12</text>
<text x="308.9" y="132.5">13</text>
<text x="336.5" y="132.5">5</text>
<text x="336.5" y="136.1">6</text>
<text x="340" y="134.3">QF</text>
<text x="340" y="137.8">QG</text>
<text x="351.9" y="134.3">RCK</text>
<text x="351.9" y="137.8">SCK</text>
<text x="360" y="136.1">11</text>
<text x="360" y="132.5">12</text>
<text x="303.2" y="141.4">B7</text>
<text x="308.9" y="139.6">11</text>
<text x="336.5" y="139.6">7</text>
<text x="340" y="141.4">QH</text>
<text x="350.2" y="141.4">SCLR</text>
<text x="360" y="143.1">9</text>
<text x="360" y="139.6">10</text>
<text x="351.5" y="144.9">SQH</text>
<text x="119.5" y="160.8">2</text>
<text x="146.6" y="160.8">7</text>
<text x="119.5" y="164.3">3</text>
<text x="123" y="162.5">X1</text>
<text x="123" y="166.1">X2</text>
<text x="136.8" y="162.5">SCLK</text>
<text x="139.8" y="166.1">I/O</text>
<text x="146.6" y="167.8">5</text>
<text x="146.6" y="164.3">6</text>
<text x="138.8" y="169.6">RST</text>
<text x="357" y="202.6">BEEP</text>
<text x="313.7" y="217.2">1</text>
<text x="313.7" y="220.7">2</text>
<text x="87.8" y="229.6">1</text>
<text x="87.8" y="233.1">2</text>
<text x="91.3" y="231.3">SS/ADC2/P1.2</text>
<text x="135.3" y="231.3">P1.1/ADC1/TXD2</text>
<text x="164.2" y="233.1">19</text>
<text x="164.2" y="229.6">20</text>
<text x="87.8" y="236.6">3</text>
<text x="91.3" y="234.8">MOSI/ADC3/P1.3</text>
<text x="91.3" y="238.4">MISO/ADC4/P1.4</text>
<text x="134.5" y="238.4">P3.7/INT3/TXD_2</text>
<text x="135.1" y="234.8">P1.0/ADC0/RXD2</text>
<text x="164.2" y="236.6">18</text>
<text x="175.3" y="239.6">KEY2</text>
<text x="73" y="243.1">DIG3</text>
<text x="87.8" y="240.1">4</text>
<text x="87.8" y="243.7">5</text>
<text x="91.3" y="241.9">SCLK/ADC5/P1.5</text>
<text x="91.3" y="245.4">RXD_3/ADC6/P1.6</text>
<text x="134.2" y="241.9">P3.6/ADC14/INT2</text>
<text x="137.9" y="245.4">P3.5/ADC13/T1</text>
<text x="164.2" y="243.7">16</text>
<text x="164.2" y="240.1">17</text>
<text x="175.3" y="243.1">BEEP</text>
<text x="73" y="250.2">RST</text>
<text x="87.8" y="247.2">6</text>
<text x="87.8" y="250.7">7</text>
<text x="91.3" y="249">TXD_3/ADC7/P1.7</text>
<text x="137.9" y="249">P3.4/ADC12/T0</text>
<text x="164.2" y="250.7">14</text>
<text x="164.2" y="247.2">15</text>
<text x="175.3" y="250.2">KEY1</text>
<text x="73" y="257.2">DIG1</text>
<text x="87.8" y="257.8">9</text>
<text x="91.3" y="252.5">MCLKO/RST/P5.4</text>
<text x="133.7" y="256">P3.2/ADC10/INTO</text>
<text x="134.2" y="252.5">P3.3/ADC11/INT1</text>
<text x="164.2" y="257.8">12</text>
<text x="164.2" y="254.2">13</text>
<text x="175.3" y="253.7">KEY0</text>
<text x="91.3" y="259.5">P5.5</text>
<text x="137.1" y="263.1">P3.0/ADC8/RXD</text>
<text x="137.3" y="259.5">P3.1/ADC9/TXD</text>
<text x="164.2" y="261.3">11</text>
</g>
<g font-size="3.2">
<text x="188.8" y="39.1">1</text>
<text x="201.1" y="39.1">2</text>
<text x="64.2" y="45.8">负级18650正级</text>
<text x="167.7" y="54.9">1</text>
<text x="179.9" y="54.9">2</text>
<text x="167.7" y="70.8">1</text>
<text x="179.9" y="70.8">2</text>
<text x="167.7" y="86.7">1</text>
<text x="179.9" y="86.7">2</text>
<text x="133.8" y="136.1">2</text>
<text x="142.9" y="136.1">1</text>
<text x="283.3" y="139.6">10</text>
<text x="288.8" y="141.4">GND</text>
<text x="336.5" y="143.1">8</text>
<text x="340" y="144.9">GND</text>
<text x="119.5" y="167.8">4</text>
<text x="123" y="169.6">GND</text>
<text x="85.7" y="261.3">10</text>
<text x="91.3" y="263.1">Gnd/AGnd</text>
<text x="201.8" y="259.2">1</text>
<text x="201.8" y="262.7">2</text>
</g>
<g font-size="3.2" fill="#f00">
<text x="308.9" y="107.8">20</text>
<text x="300.8" y="109.6">VCC</text>
<text x="360" y="118.4">16</text>
<text x="351.9" y="120.2">VCC</text>
<text x="119.5" y="157.2">1</text>
<text x="123" y="159">VCC2</text>
<text x="136.5" y="159">VCC1</text>
<text x="146.6" y="157.2">8</text>
<text x="87.8" y="254.2">8</text>
<text x="91.3" y="256">Vcc/AVCc/ADC_VRef+</text>
</g>
</svg>
